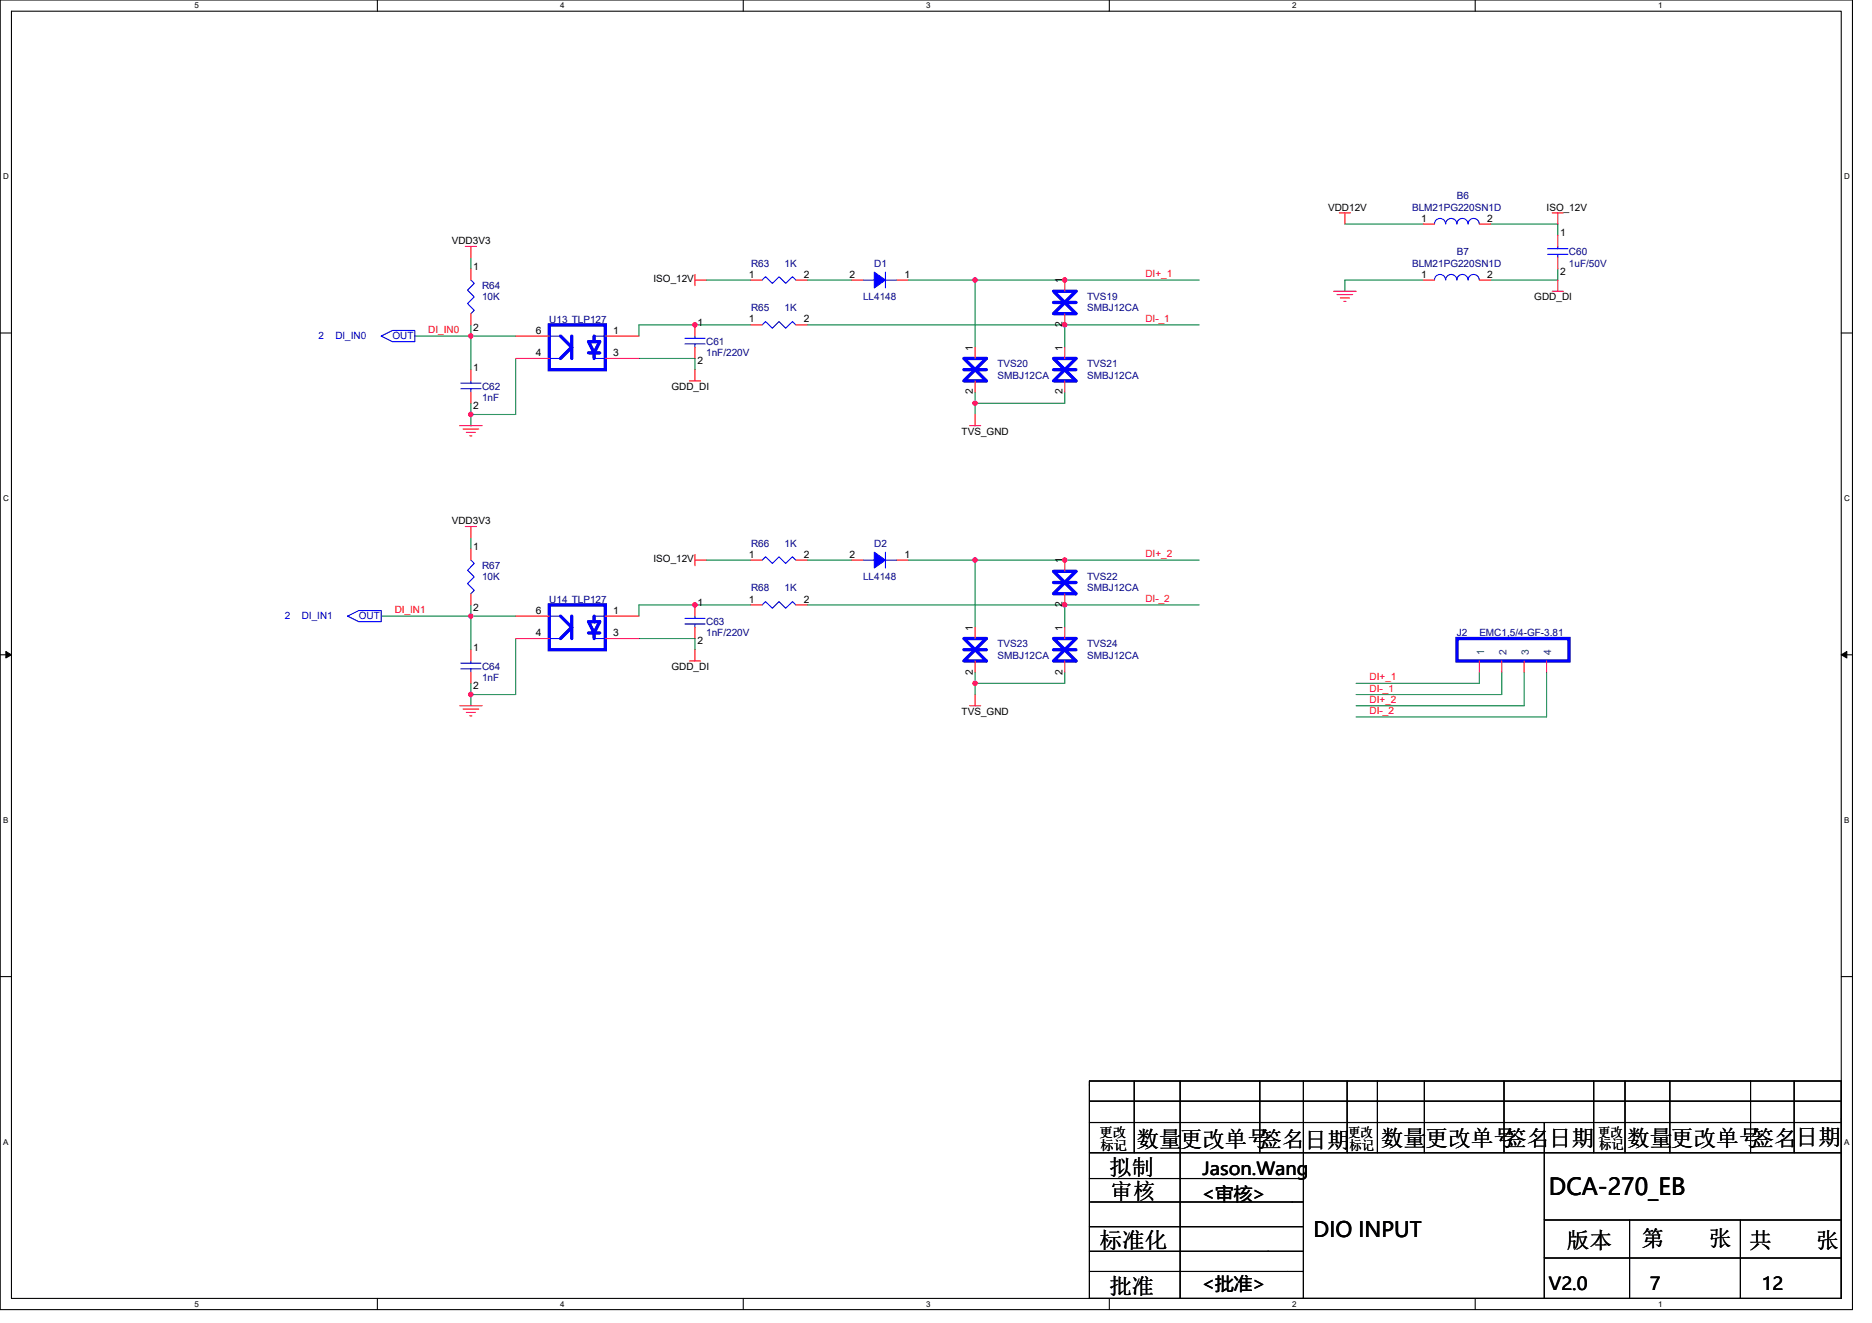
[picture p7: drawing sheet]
<svg xmlns="http://www.w3.org/2000/svg" width="297mm" height="210mm" viewBox="0 0 297 210" stroke-linecap="round" stroke-linejoin="round" font-family="sans-serif">
<path d="M0 0h293.9v207.9h-293.9zM1.8 1.8h290.4v204.3h-290.4z" fill="none" stroke="#000" stroke-width=".17"/>
<g fill="#fff">
<path d="M30.8 .2h.7v1.4h-.7z"/>
<path d="M30.8 206.3h.7v1.4h-.7z"/>
</g>
<path d="M59.9 0v1.8M59.9 206.1v1.8" fill="none" stroke="#000" stroke-width=".17"/>
<g fill="#fff">
<path d="M88.9 .2h.7v1.4h-.7z"/>
<path d="M88.9 206.3h.7v1.4h-.7z"/>
</g>
<path d="M117.9 0v1.8M117.9 206.1v1.8" fill="none" stroke="#000" stroke-width=".17"/>
<g fill="#fff">
<path d="M147 .2h.7v1.4h-.7z"/>
<path d="M147 206.3h.7v1.4h-.7z"/>
</g>
<path d="M176 0v1.8M176 206.1v1.8" fill="none" stroke="#000" stroke-width=".17"/>
<g fill="#fff">
<path d="M205 .2h.7v1.4h-.7z"/>
<path d="M205 206.3h.7v1.4h-.7z"/>
</g>
<path d="M234.1 0v1.8M234.1 206.1v1.8" fill="none" stroke="#000" stroke-width=".17"/>
<g fill="#fff">
<path d="M263.1 .2h.7v1.4h-.7z"/>
<path d="M263.1 206.3h.7v1.4h-.7z"/>
<path d="M.5 27.3h.9v1.4h-.9z"/>
<path d="M292.6 27.3h.9v1.4h-.9z"/>
<path d="M.5 78.4h.9v1.4h-.9z"/>
<path d="M292.6 78.4h.9v1.4h-.9z"/>
</g>
<path d="M0 52.9h1.8M292.2 52.9h1.7" fill="none" stroke="#000" stroke-width=".17"/>
<g fill="#fff">
<path d="M.5 129.5h.8v1.4h-.8z"/>
<path d="M292.6 129.5h.9v1.4h-.9z"/>
</g>
<path d="M0 103.9h1.8M292.2 103.9h1.7" fill="none" stroke="#000" stroke-width=".17"/>
<path d="M.9 103.4l.9 .5-.9 .5zM292.2 103.9l.8-.5v1z" fill="#000" stroke="#000" stroke-width=".16"/>
<g fill="#fff">
<path d="M.5 180.5h.8v1.4h-.8z"/>
<path d="M292.6 180.5h.9v1.4h-.9z"/>
</g>
<g fill="none" stroke="#000" stroke-width=".17">
<path d="M0 155h1.8M292.2 155h1.7M172.9 174.8h119.3M172.9 178.2h119.3M172.9 171.6h119.3v34.5h-119.3zM180 171.6v11.4M187.3 171.6v34.5M199.9 171.6v11.4M206.8 171.6v34.5M213.8 171.6v11.4M218.6 171.6v11.4M226 171.6v11.4"/>
<path d="M238.7 171.6v11.4M245 178.2v27.9M252.9 171.6v11.4M257.8 171.6v11.4M265 171.6v11.4M277.8 171.6v11.4M284.7 171.6v11.4M172.9 183h119.3M172.9 198.6h28.4M206.8 190.8h-33.8M206.8 187h-33.9M206.8 194.7h-33.9"/>
<path d="M206.8 198.6h-5.7M245 193.6h47.2M245 199.7h47.2M258.6 193.6v12.5M276.2 193.6v12.5M206.8 201.8h-33.9"/>
</g>
<g fill="none" stroke="#008040" stroke-width=".17">
<path d="M213.4 35.6h12.4M236.5 35.6h10.7v1.7M65.8 53.3h8.9M74.7 51.6v1.7M74.7 53.3v5.4M74.7 40.9v1.8M74.7 53.3h7.1M81.8 56.9v8.9h-7.1M101.4 56.9h8.9v1.8M112.1 44.4h7.1M119.2 51.6h-17.8v1.7M128.1 44.4h7.1"/>
<path d="M128.1 51.6h40.8M144.1 44.4h10.6M154.7 44.5v10.6M168.9 51.6v3.5M168.9 51.6h21.4M190.3 44.4l-35.6 .1M225.8 44.4h-12.4v1.8M247.2 42.7v1.7h-10.7M74.7 64v1.8M74.7 65.8v1.8M154.7 64v1.8M154.7 62.2v1.8"/>
<path d="M168.9 62.2v1.8h-14.2M60.5 97.8h14.2M74.7 96v1.8M74.7 97.8v5.3M74.7 85.3v1.8M74.7 97.8h7.1M112.1 88.9h7.1M119.2 96h-17.8v1.8M128.1 88.9h7.1M128.1 96h40.8M144.1 88.9h10.6M154.7 88.9v10.7"/>
<path d="M154.7 88.9h35.6M168.9 96h21.4M168.9 96v3.6M74.7 108.5v1.7M74.7 110.2v1.8M81.8 101.3v8.9h-7.1M101.4 101.3h8.9v1.8M154.7 106.7v1.8M154.7 108.5v1.7M168.9 106.7v1.8h-14.2M234.7 106.7v1.8h-19.5M238.3 106.7v3.5h-23.1"/>
<path d="M241.8 106.7v5.3h-26.6M245.4 106.7v7.1h-30.2"/>
</g>
<g fill="#f0f" stroke="#f0f" stroke-width=".17">
<circle cx="110.3" cy="51.5" r=".35"/>
<circle cx="168.9" cy="51.5" r=".35"/>
<circle cx="74.7" cy="53.3" r=".35"/>
<circle cx="74.7" cy="65.8" r=".35"/>
<circle cx="154.7" cy="44.4" r=".35"/>
<circle cx="154.7" cy="64" r=".35"/>
<circle cx="168.9" cy="44.4" r=".35"/>
<circle cx="110.3" cy="96" r=".35"/>
<circle cx="168.9" cy="96" r=".35"/>
<circle cx="74.7" cy="97.8" r=".35"/>
<circle cx="74.7" cy="110.2" r=".35"/>
<circle cx="154.7" cy="88.9" r=".35"/>
<circle cx="154.7" cy="108.4" r=".35"/>
<circle cx="168.9" cy="88.9" r=".35"/>
</g>
<g fill="none" stroke="#f00" stroke-width=".17">
<path d="M73.8 39.1h1.8M74.7 39.1v1.8M212.5 33.8h1.8M213.4 33.8v1.8M225.8 35.6h1.8M234.7 35.6h1.8M246.3 33.8h1.8M247.2 33.8v1.8M247.2 37.3v1.8M74.7 58.7v1.8M74.7 42.7v1.7M74.7 49.8v1.8"/>
<path d="M81.8 56.9h5.4M81.8 53.3h5.4M96.1 53.3h5.3M96.1 56.9h5.3M110.3 58.7v1.8M110.3 44.4h1.8M110.3 43.6v1.7M110.3 51.6v1.7M110.3 55.1v1.8M119.2 44.4h1.7M119.2 51.6h1.7M126.3 44.4h1.8"/>
<path d="M126.3 51.6h1.8M135.2 44.4h1.7M142.3 44.4h1.8M154.7 55.1v1.8M168.9 55.1v1.8M168.9 44.4v1.8M168.9 49.8v1.8M211.6 46.2h3.6M212.1 46.8h2.5M212.7 47.3h1.4M213.2 47.8h.4M225.8 44.4h1.8"/>
<path d="M234.7 44.4h1.8M246.3 46.2h1.8M247.2 44.5v1.7M247.2 40.9v1.8M72.9 67.6h3.6M73.5 68.1h2.5M74 68.6h1.4M74.5 69.2h.4M74.7 62.2v1.8M109.4 60.5h1.8M153.8 67.6h1.8M154.7 65.8v1.8"/>
<path d="M154.7 60.5v1.7M168.9 60.5v1.7M73.8 83.6h1.8M74.7 83.6v1.7M74.7 87.1v1.8M74.7 94.2v1.8M81.8 97.8h5.4M96.1 97.8h5.3M110.3 88.9h1.8M110.3 88v1.8M110.3 96v1.8M110.3 99.6v1.7"/>
<path d="M119.2 88.9h1.7M119.2 96h1.7M126.3 88.9h1.8M126.3 96h1.8M135.2 88.9h1.7M142.3 88.9h1.8M154.7 99.6v1.7M168.9 88.9v1.8M168.9 94.2v1.8M168.9 99.6v1.7M72.9 112h3.6M73.5 112.5h2.5"/>
<path d="M74 113.1h1.4M74.5 113.6h.4M74.7 103.1v1.8M74.7 106.7v1.8M81.8 101.3h5.4M96.1 101.3h5.3M109.4 104.9h1.8M110.3 103.1v1.8M153.8 112h1.8M154.7 110.2v1.8M154.7 104.9v1.8M168.9 104.9v1.8"/>
<path d="M234.7 104.9v1.8M238.3 104.9v1.8M241.8 104.9v1.8M245.4 104.9v1.8"/>
</g>
<g fill="none" stroke="#00f" stroke-width=".17">
<path d="M229.4 35.5a.88 .88 0 0 0-.9-.8 .88 .88 0 0 0-.9 .8M231.2 35.5a.88 .88 0 0 0-.9-.8 .88 .88 0 0 0-.9 .8M232.9 35.5a.88 .88 0 0 0-.8-.8 .88 .88 0 0 0-.9 .8M234.7 35.5a.88 .88 0 0 0-.9-.8 .88 .88 0 0 0-.8 .8M245.6 39.5h3.2M247.2 39.1v.4M60.5 53.3l1.8-.8h3.5v1.7h-3.5zM74.7 44.4l.5 .6-1 1.1 1 1-1 1.1 1 1.1-.5 .5M87.2 53.3h1.7M87.2 56.9h1.7M94.3 53.3h1.8M94.3 56.9h1.8"/>
<path d="M108.7 54.6h3.2M108.7 53.7h3.2M110.3 53.3v.4M110.3 54.6v.5M120.9 44.4l.6-.5 1.1 1.1 1-1.1 1.1 1.1 1-1.1 .6 .5M120.9 51.6l.6-.6 1.1 1.1 1-1.1 1.1 1.1 1-1.1 .6 .6M136.9 44.4h1.8M140.5 43.2v2.5M140.5 44.4h1.8M229.4 44.4a.88 .88 0 0 0-.9-.8 .88 .88 0 0 0-.9 .8M231.2 44.4a.88 .88 0 0 0-.9-.8 .88 .88 0 0 0-.9 .8M232.9 44.4a.88 .88 0 0 0-.8-.8 .88 .88 0 0 0-.9 .8"/>
<path d="M234.7 44.4a.88 .88 0 0 0-.9-.8 .88 .88 0 0 0-.8 .8M245.6 40.4h3.2M247.2 40.4v.5M73.1 61.7h3.2M73.1 60.8h3.2M74.7 60.5v.3M74.7 61.7v.5M55.2 97.8l1.7-.9h3.6v1.8h-3.6zM74.7 88.9l.5 .5-1 1.1 1 1.1-1 1 1 1.1-.5 .5M87.2 97.8h1.7M94.3 97.8h1.8M108.7 99h3.2"/>
<path d="M108.7 98.1h3.2M110.3 97.8v.3M110.3 99v.6M120.9 88.9l.6-.5 1.1 1 1-1 1.1 1 1-1 .6 .5M120.9 96l.6-.5 1.1 1 1-1 1.1 1 1-1 .6 .5M136.9 88.9h1.8M140.5 87.7v2.4M140.5 88.9h1.8M73.1 106.2h3.2M73.1 105.3h3.2M74.7 104.9v.4M74.7 106.2v.5"/>
<path d="M87.2 101.3h1.7M94.3 101.3h1.8"/>
</g>
<g fill="none" stroke="#00f" stroke-width=".53">
<path d="M87.2 51.6h8.9v7.1h-8.9zM88.9 53.3l1.8 1.8-1.8 1.8M90.7 53.3v3.6M93.4 56h1.8M93.4 54.2h1.8l-.9 1.8zM94.3 56v.9M94.3 53.3v.9M152.9 58.7h3.6M152.9 56.9h3.6l-1.8 1.8zM167.2 58.7h3.5M167.2 48h3.5M167.2 56.9h3.5l-1.8 1.8z"/>
<path d="M167.2 46.2h3.5l-1.8 1.8zM167.2 49.8l1.7-1.8 1.8 1.8zM152.9 60.5l1.8-1.8 1.8 1.8zM167.2 60.5l1.7-1.8 1.8 1.8zM87.2 96h8.9v7.1h-8.9zM88.9 97.8l1.8 1.8-1.8 1.7M90.7 97.8v3.5M93.4 98.7h1.8l-.9 1.8zM94.3 97.8v.9M167.2 92.5h3.5M167.2 90.7h3.5l-1.8 1.8zM167.2 94.2l1.7-1.7 1.8 1.7z"/>
<path d="M93.4 100.5h1.8M94.3 100.5v.8M152.9 103.1h3.6M152.9 101.3h3.6l-1.8 1.8zM152.9 104.9l1.8-1.8 1.8 1.8zM167.2 103.1h3.5M167.2 101.3h3.5l-1.8 1.8zM167.2 104.9l1.7-1.8 1.8 1.8zM231.2 101.3h17.8v3.6h-17.8z"/>
</g>
<g fill="#00f" stroke="#00f" stroke-width=".17">
<path d="M138.7 43.2l1.8 1.2-1.8 1.3z" fill-rule="evenodd"/>
<path d="M138.7 87.7l1.8 1.2-1.8 1.2z" fill-rule="evenodd"/>
</g>
<text font-size="3.7" x="245.8" y="189.7">DCA-270_EB</text>
<g font-size="3.5">
<text x="180.3" y="182">数量更改单号签名</text>
<text x="207" y="182.2">日期</text>
<text x="219.1" y="181.9">数量</text>
<text x="226.2" y="181.9">更改单号</text>
<text x="238.7" y="181.9">签名</text>
<text x="245.8" y="181.9">日期</text>
<text x="258.2" y="181.9">数量</text>
<text x="265.1" y="181.9">更改单号签名</text>
<text x="284.9" y="181.7">日期</text>
<text x="176.1" y="186.5">拟制</text>
<text x="176.2" y="190.2">审核</text>
<text x="260.5" y="197.7">第　　张</text>
<text x="174.5" y="198">标准化</text>
<text x="248.6" y="198">版本</text>
<text x="277.6" y="198">共　　张</text>
<text x="176.1" y="205.3">批准</text>
</g>
<text font-size="3.4" x="208.4" y="196.4">DIO INPUT</text>
<g font-size="2.8">
<text x="190.6" y="190.5">&lt;审核&gt;</text>
<text x="190.8" y="186.4">Jason.Wang</text>
<text x="190.6" y="204.7">&lt;批准&gt;</text>
<text x="245.8" y="204.7">V2.0</text>
<text x="261.8" y="204.7">7</text>
<text x="279.5" y="204.7">12</text>
</g>
<g font-size="2.1">
<text x="174.5" y="180.4">更改</text>
<text x="174.6" y="182.5">标记</text>
<text x="213.9" y="180.4">更改</text>
<text x="214.1" y="182.5">标记</text>
<text x="253.6" y="180.4">更改</text>
<text x="253.8" y="182.4">标记</text>
</g>
<g font-size="1.6">
<text x="210.7" y="33.4">VDD12V</text>
<text x="225.5" y="35.2">1</text>
<text x="236" y="35.2">2</text>
<text x="245.4" y="33.4">ISO_12V</text>
<text x="71.7" y="38.8">VDD3V3</text>
<text x="247.6" y="37.5">1</text>
<text x="75.1" y="42.9">1</text>
<text x="103.7" y="44.8">ISO_12V</text>
<text x="118.8" y="44.1">1</text>
<text x="127.5" y="44.1">2</text>
<text x="134.8" y="44.1">2</text>
<text x="143.5" y="44.1">1</text>
<text x="168.6" y="45" transform="rotate(-90 168.6 45)">1</text>
<text x="225.5" y="44.1">1</text>
<text x="236" y="44.1">2</text>
<text x="243.5" y="47.6">GDD_DI</text>
<text x="247.6" y="43.6">2</text>
<text x="75.1" y="52.5">2</text>
<text x="85" y="53">6</text>
<text x="97.3" y="53">1</text>
<text x="110.7" y="51.8">1</text>
<text x="118.8" y="51.2">1</text>
<text x="127.5" y="51.2">2</text>
<text x="168.6" y="51.9" transform="rotate(-90 168.6 51.9)">2</text>
<text x="75.1" y="58.9">1</text>
<text x="85" y="56.5">4</text>
<text x="97.3" y="56.5">3</text>
<text x="110.7" y="57.8">2</text>
<text x="154.3" y="55.6" transform="rotate(-90 154.3 55.6)">1</text>
<text x="168.6" y="55.6" transform="rotate(-90 168.6 55.6)">1</text>
<text x="75.1" y="64.9">2</text>
<text x="106.5" y="61.9">GDD_DI</text>
<text x="154.3" y="62.6" transform="rotate(-90 154.3 62.6)">2</text>
<text x="168.6" y="62.6" transform="rotate(-90 168.6 62.6)">2</text>
<text x="152.6" y="69">TVS_GND</text>
<text x="71.7" y="83.2">VDD3V3</text>
<text x="75.1" y="87.3">1</text>
<text x="103.7" y="89.3">ISO_12V</text>
<text x="118.8" y="88.5">1</text>
<text x="127.5" y="88.5">2</text>
<text x="134.8" y="88.5">2</text>
<text x="143.5" y="88.5">1</text>
<text x="168.6" y="89.4" transform="rotate(-90 168.6 89.4)">1</text>
<text x="118.8" y="95.6">1</text>
<text x="127.5" y="95.6">2</text>
<text x="75.1" y="96.9">2</text>
<text x="85" y="101">4</text>
<text x="85" y="97.4">6</text>
<text x="97.3" y="97.4">1</text>
<text x="97.3" y="101">3</text>
<text x="110.7" y="96.2">1</text>
<text x="154.3" y="100.1" transform="rotate(-90 154.3 100.1)">1</text>
<text x="168.6" y="100.1" transform="rotate(-90 168.6 100.1)">1</text>
<text x="168.6" y="96.4" transform="rotate(-90 168.6 96.4)">2</text>
<text x="75.1" y="103.3">1</text>
<text x="106.5" y="106.3">GDD_DI</text>
<text x="110.7" y="102.3">2</text>
<text x="154.3" y="107.1" transform="rotate(-90 154.3 107.1)">2</text>
<text x="168.6" y="107.1" transform="rotate(-90 168.6 107.1)">2</text>
<text x="75.1" y="109.4">2</text>
<text x="152.6" y="113.4">TVS_GND</text>
</g>
<g font-size="1.6" fill="#000080">
<text x="224.1" y="33.4">BLM21PG220SN1D</text>
<text x="231.2" y="31.6">B6</text>
<text x="231.2" y="40.5">B7</text>
<text x="249" y="40.5">C60</text>
<text x="76.5" y="45.9">R64</text>
<text x="76.5" y="47.6">10K</text>
<text x="119.2" y="42.3">R63</text>
<text x="124.5" y="42.3">1K</text>
<text x="136.9" y="47.6">LL4148</text>
<text x="138.7" y="42.3">D1</text>
<text x="172.5" y="47.6">TVS19</text>
<text x="224.1" y="42.3">BLM21PG220SN1D</text>
<text x="249" y="42.3">1uF/50V</text>
<text x="87.2" y="51.2">U13 TLP127</text>
<text x="119.2" y="49.4">R65</text>
<text x="124.5" y="49.4">1K</text>
<text x="172.5" y="49.4">SMBJ12CA</text>
<text x="112.1" y="54.8">C61</text>
<text x="112.1" y="56.5">1nF/220V</text>
<text x="158.3" y="58.3">TVS20</text>
<text x="172.5" y="58.3">TVS21</text>
<text x="76.5" y="61.9">C62</text>
<text x="76.5" y="63.6">1nF</text>
<text x="158.3" y="60.1">SMBJ12CA</text>
<text x="172.5" y="60.1">SMBJ12CA</text>
<text x="119.2" y="86.8">R66</text>
<text x="124.5" y="86.8">1K</text>
<text x="138.7" y="86.8">D2</text>
<text x="76.5" y="90.3">R67</text>
<text x="76.5" y="92.1">10K</text>
<text x="87.2" y="95.7">U14 TLP127</text>
<text x="119.2" y="93.9">R68</text>
<text x="124.5" y="93.9">1K</text>
<text x="136.9" y="92.1">LL4148</text>
<text x="172.5" y="92.1">TVS22</text>
<text x="172.5" y="93.9">SMBJ12CA</text>
<text x="112.1" y="99.2">C63</text>
<text x="112.1" y="101">1nF/220V</text>
<text x="231.2" y="101">J2</text>
<text x="234.7" y="101">EMC1,5/4-GF-3.81</text>
<text x="76.5" y="106.3">C64</text>
<text x="158.3" y="102.8">TVS23</text>
<text x="158.3" y="104.5">SMBJ12CA</text>
<text x="172.5" y="102.8">TVS24</text>
<text x="172.5" y="104.5">SMBJ12CA</text>
<text x="76.5" y="108.1">1nF</text>
</g>
<g font-size="1.6" fill="#f00">
<text x="181.8" y="44">DI+_1</text>
<text x="68" y="52.9">DI_IN0</text>
<text x="181.8" y="51.1">DI-_1</text>
<text x="181.8" y="88.4">DI+_2</text>
<text x="181.8" y="95.5">DI-_2</text>
<text x="62.6" y="97.3">DI_IN1</text>
<text x="217.3" y="108">DI+_1</text>
<text x="217.3" y="109.8">DI-_1</text>
<text x="217.3" y="111.5">DI+_2</text>
<text x="217.3" y="113.3">DI-_2</text>
</g>
<g font-size="1.6" fill="#00f">
<text x="50.5" y="53.9">2</text>
<text x="53.2" y="53.9">DI_IN0</text>
<text x="62.3" y="53.9">OUT</text>
<text x="45.2" y="98.3">2</text>
<text x="47.9" y="98.3">DI_IN1</text>
<text x="56.9" y="98.3">OUT</text>
</g>
<g font-size="1.6" fill="#004080">
<text x="235.5" y="104" transform="rotate(-90 235.5 104)">1</text>
<text x="239" y="104" transform="rotate(-90 239 104)">2</text>
<text x="242.6" y="104" transform="rotate(-90 242.6 104)">3</text>
<text x="246.1" y="104" transform="rotate(-90 246.1 104)">4</text>
</g>
<g font-size="1.3">
<text x="30.8" y="1.3">5</text>
<text x="88.9" y="1.3">4</text>
<text x="147" y="1.3">3</text>
<text x="205" y="1.3">2</text>
<text x="263.1" y="1.3">1</text>
<text x=".5" y="28.4">D</text>
<text x="292.6" y="28.4">D</text>
<text x=".5" y="79.5">C</text>
<text x="292.6" y="79.5">C</text>
<text x=".5" y="130.6">B</text>
<text x="292.6" y="130.6">B</text>
<text x=".5" y="181.7">A</text>
<text x="292.6" y="181.7">A</text>
<text x="30.8" y="207.4">5</text>
<text x="88.9" y="207.4">4</text>
<text x="147" y="207.4">3</text>
<text x="205" y="207.4">2</text>
<text x="263.1" y="207.4">1</text>
</g>
</svg>
